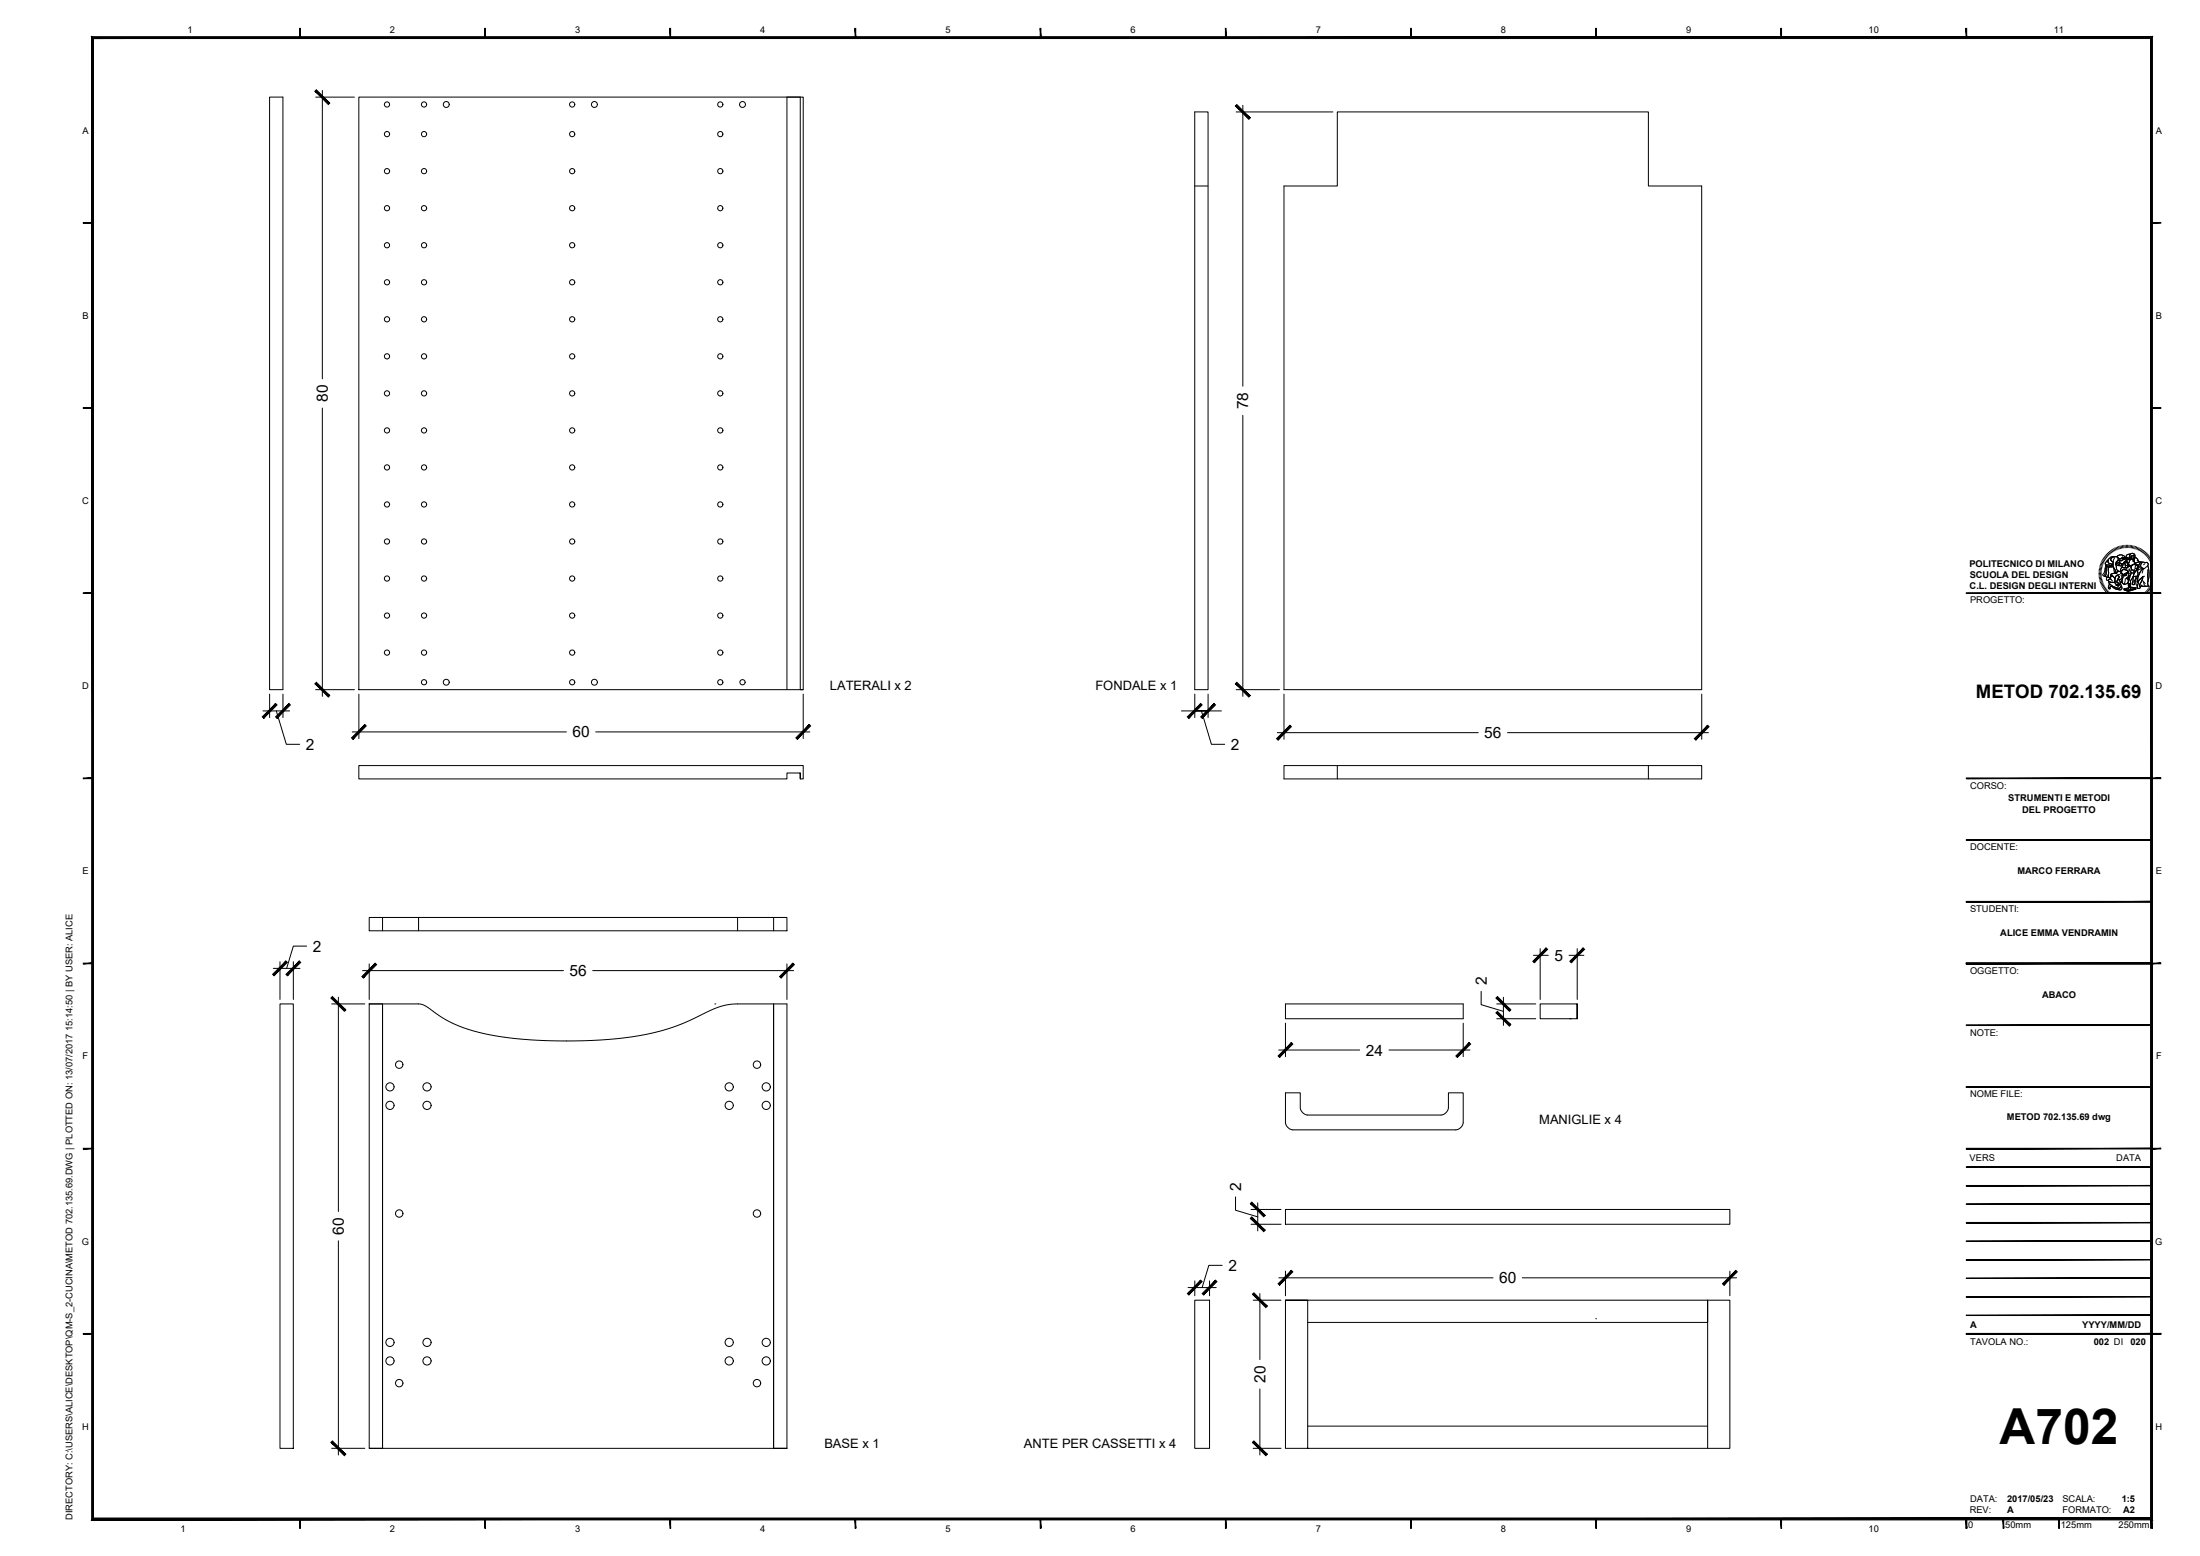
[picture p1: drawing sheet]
<svg xmlns="http://www.w3.org/2000/svg" width="594mm" height="420mm" viewBox="0 0 594 420" stroke-linecap="round" stroke-linejoin="round" font-family="sans-serif">
<!-- layer: A-FURN -->
<g fill="none" stroke="#000" stroke-width=".27">
<path d="M72.8 26.2h3.6v160h-3.6zM96.9 26.2h120v160h-120zM322.6 30.2h3.6v156h-3.6zM361.1 30.2h84v20h14.4v136h-112.8v-136h14.4zM322.6 50.2h3.6M212.5 186.2v-160h3.6v160h.8M216.1 208.7v1.6h.8v-3.6h-120v3.6h115.6v-1.6h3.6v1.6M346.7 206.7h112.8v3.6h-112.8zM361.1 206.7v3.6M445.1 206.7v3.6M99.7 247.7h112.8v3.6h-112.8zM103.3 247.7v3.6"/>
<path d="M113 247.7v3.6M199.2 247.7v3.6M208.9 247.7v3.6M75.6 271.1h3.6v120h-3.6zM99.7 271.1h13.8l1.5 .6 3.8 2.7 3.2 1.8 3 1.3 3.3 1 5.2 1.2 5.3 .7 5.3 .4 7.7 .3 12.4-.4 6.1-.7 4.9-.8 3.9-1 3.6-1.2 3.3-1.3 6.7-3.2 2.2-.8 1.9-.4 2-.2h13.7v120M99.7 271.1h3.6v120h-3.6zM103.3 271.1v120M193 271.1h.1M208.9 271.1v120h3.6h-112.8M347.1 271.1h48v4h-48zM415.9 271.1h10v4v-4v4h-10zM423.9 275.1h.4"/>
<path d="M347.1 295.1h4l.1 4.4 .8 1.1 1.1 .5h36.2l1-.5 .8-1.1v-4.4h4v8.2l-.7 1.2-1.2 .6h-44.3l-1.2-.7-.6-1.1zM347.1 326.6h120v4h-120zM322.6 351.1h4v40h-4zM347.1 351.1v40h120v-40h-120h6v40M353.1 357.1h108v-6v40M430.9 356.1h.2M353.1 385.1h108"/>
<circle cx="104.5" cy="28.2" r=".7"/>
<circle cx="104.5" cy="36.2" r=".7"/>
<circle cx="114.5" cy="28.2" r=".7"/>
<circle cx="114.5" cy="36.2" r=".7"/>
<circle cx="120.5" cy="28.2" r=".8"/>
<circle cx="154.5" cy="36.2" r=".7"/>
<circle cx="154.5" cy="28.2" r=".7"/>
<circle cx="160.5" cy="28.2" r=".8"/>
<circle cx="194.5" cy="36.2" r=".7"/>
<circle cx="194.5" cy="28.2" r=".7"/>
<circle cx="200.5" cy="28.2" r=".8"/>
<circle cx="104.5" cy="56.2" r=".7"/>
<circle cx="104.5" cy="46.2" r=".7"/>
<circle cx="114.5" cy="56.2" r=".7"/>
<circle cx="114.5" cy="46.2" r=".7"/>
<circle cx="154.5" cy="56.2" r=".7"/>
<circle cx="154.5" cy="46.2" r=".7"/>
<circle cx="194.5" cy="46.2" r=".7"/>
<circle cx="194.5" cy="56.2" r=".7"/>
<circle cx="104.5" cy="66.2" r=".7"/>
<circle cx="104.5" cy="76.2" r=".7"/>
<circle cx="114.5" cy="76.2" r=".7"/>
<circle cx="114.5" cy="66.2" r=".7"/>
<circle cx="154.5" cy="76.2" r=".7"/>
<circle cx="154.5" cy="66.2" r=".7"/>
<circle cx="194.5" cy="66.2" r=".7"/>
<circle cx="194.5" cy="76.2" r=".7"/>
<circle cx="104.5" cy="96.2" r=".7"/>
<circle cx="104.5" cy="86.2" r=".7"/>
<circle cx="114.5" cy="86.2" r=".7"/>
<circle cx="114.5" cy="96.2" r=".7"/>
<circle cx="154.5" cy="96.2" r=".7"/>
<circle cx="154.5" cy="86.2" r=".7"/>
<circle cx="194.5" cy="96.2" r=".7"/>
<circle cx="194.5" cy="86.2" r=".7"/>
<circle cx="104.5" cy="116.2" r=".7"/>
<circle cx="104.5" cy="106.2" r=".7"/>
<circle cx="114.5" cy="116.2" r=".7"/>
<circle cx="114.5" cy="106.2" r=".7"/>
<circle cx="154.5" cy="116.2" r=".7"/>
<circle cx="154.5" cy="106.2" r=".7"/>
<circle cx="194.5" cy="106.2" r=".7"/>
<circle cx="194.5" cy="116.2" r=".7"/>
<circle cx="104.5" cy="136.2" r=".7"/>
<circle cx="104.5" cy="126.2" r=".7"/>
<circle cx="114.5" cy="136.2" r=".7"/>
<circle cx="114.5" cy="126.2" r=".7"/>
<circle cx="154.5" cy="126.2" r=".7"/>
<circle cx="154.5" cy="136.2" r=".7"/>
<circle cx="194.5" cy="136.2" r=".7"/>
<circle cx="194.5" cy="126.2" r=".7"/>
<circle cx="104.5" cy="146.2" r=".7"/>
<circle cx="104.5" cy="156.2" r=".7"/>
<circle cx="114.5" cy="146.2" r=".7"/>
<circle cx="114.5" cy="156.2" r=".7"/>
<circle cx="154.5" cy="146.2" r=".7"/>
<circle cx="154.5" cy="156.2" r=".7"/>
<circle cx="194.5" cy="146.2" r=".7"/>
<circle cx="194.5" cy="156.2" r=".7"/>
<circle cx="104.5" cy="176.2" r=".7"/>
<circle cx="104.5" cy="166.2" r=".7"/>
<circle cx="114.5" cy="176.2" r=".7"/>
<circle cx="114.5" cy="166.2" r=".7"/>
<circle cx="154.5" cy="176.2" r=".7"/>
<circle cx="154.5" cy="166.2" r=".7"/>
<circle cx="194.5" cy="176.2" r=".7"/>
<circle cx="194.5" cy="166.2" r=".7"/>
<circle cx="114.5" cy="184.2" r=".7"/>
<circle cx="120.5" cy="184.2" r=".8"/>
<circle cx="154.5" cy="184.2" r=".7"/>
<circle cx="160.5" cy="184.2" r=".8"/>
<circle cx="194.5" cy="184.2" r=".7"/>
<circle cx="200.5" cy="184.2" r=".7"/>
<circle cx="105.3" cy="298.5" r="1.11"/>
<circle cx="105.3" cy="293.5" r="1.11"/>
<circle cx="107.8" cy="287.5" r="1"/>
<circle cx="115.3" cy="298.5" r="1.11"/>
<circle cx="115.3" cy="293.5" r="1.11"/>
<circle cx="196.9" cy="298.5" r="1.11"/>
<circle cx="196.9" cy="293.5" r="1.11"/>
<circle cx="204.4" cy="287.5" r="1"/>
<circle cx="206.9" cy="293.5" r="1.11"/>
<circle cx="206.9" cy="298.5" r="1.11"/>
<circle cx="107.8" cy="327.7" r="1"/>
<circle cx="204.4" cy="327.7" r="1"/>
<circle cx="105.3" cy="367.5" r="1.11"/>
<circle cx="105.3" cy="362.5" r="1.11"/>
<circle cx="107.8" cy="373.5" r="1"/>
<circle cx="115.3" cy="367.5" r="1.11"/>
<circle cx="115.3" cy="362.5" r="1.11"/>
<circle cx="196.9" cy="362.5" r="1.11"/>
<circle cx="196.9" cy="367.5" r="1.11"/>
<circle cx="204.4" cy="373.5" r="1"/>
<circle cx="206.9" cy="362.5" r="1.11"/>
<circle cx="206.9" cy="367.5" r="1.11"/>
</g>
<!-- layer: G-ANNO-LOGO -->
<g fill="none" stroke="#000" stroke-width=".27">
<path d="M566.8 154.8h.6M566.8 154.5h.6M566.8 154.1l.7 .1M566.8 153.8l.7 .1M566.9 153.4l.7 .1M567 153.1l.6 .1M567.1 152.7l.6 .2M567.2 152.4l.6 .2M567.3 152l.6 .3M567.4 151.7l.6 .3M567.4 155.2h-.6M567.5 155.5h-.7"/>
<path d="M567.5 155.8l-.7 .1M567.5 156.1l-.6 .2M567.6 151.4l.6 .3M567.6 156.5l-.6 .1M567.7 156.8l-.7 .2M567.7 151.1l.6 .3M567.8 157.1l-.7 .2M567.9 157.4l-.6 .2M567.9 150.8l.6 .3M568 157.7l-.6 .3M568.1 150.5l.6 .4M568.2 158l-.6 .3"/>
<path d="M568.3 158.3l-.6 .3M568.3 150.2l.6 .4M568.5 158.6l-.6 .3M568.6 149.9l.5 .5M568.6 152.5h.7a.84 .84 0 0 0 1.3-.1l.1 .6-1 .1a.81 .81 0 0 1-1.1-.5zM568.7 152.5v.4M568.7 158.8l-.6 .4M568.8 149.6l.5 .5M568.8 153l-.2 .5-.2 1.3-.3 .7 .4 .2M568.9 159.1l-.6 .4M568.9 151.5l.4-.3-.1 .3a.83 .83 0 0 0 1 .8l.3 .1-.5 .4-1-.2a.51 .51 0 0 1-.5-.4 .51 .51 0 0 1 .3-.6zM569.1 149.4l.4 .5"/>
<path d="M569.1 159.3l-.6 .5M569.1 153l.4 .1-.2 .4 .1 1.3-.1 1-.1 .1a.43 .43 0 0 1-.6-.2 .43 .43 0 0 1 .1-.6l.1-1.4zM569.1 153l-.3 .6-.2 1.8a.39 .39 0 0 0 .1 .5 .39 .39 0 0 0 .5 0M569.3 151.2l-.6 .6a.44 .44 0 0 0-.2 .5 .44 .44 0 0 0 .5 .3l.5-.1 .5 .3 .6-.4M569.3 159.6l-.5 .4M569.3 149.1l.5 .6M569.3 156.6a1.22 1.22 0 0 0 1.8 .5M569.3 151l.7-.6 1.3-.1a.99 .99 0 0 0-1.2 1l.5 .4v.7l-.5-.1a.77 .77 0 0 1-.9-.8zM569.5 157v.5l.8 .7 1.9 .8M569.5 157l.5 .2 1.1-.1 .1 .5 .3 .3v.2l.2-.2 .3 .4-.2-.6 .3 .5-.1-.5 .4 .1-.8-.7 .3-.7 .4 .2 .3 1a.79 .79 0 0 1 0 .9 .79 .79 0 0 1-.9 .3l-1.6-.8-.6-.6zM569.5 159.8l-.5 .5M569.5 153.1l1.2-.1 .6 1.2-.1 .5-.4 .1a.6 .6 0 0 0-.8 .7l.2 .1-.4 .5a.55 .55 0 0 1-.5-.9v-1.7z"/>
<path d="M569.5 153.1l-.2 .6v2.1M569.6 148.9l.4 .5M569.6 157.6l.9 .7 1.1 .5a.86 .86 0 0 0 1.2-.6 .65 .65 0 0 1 0 1 .65 .65 0 0 1-.9 0l-1.3-.6a.45 .45 0 0 0-.5-.3 .45 .45 0 0 0-.3 .5v.2h-.3a.91 .91 0 0 1 0-1.2zM569.6 157.6l-.1 .2a.84 .84 0 0 0 0 1.2l.4-.2-.2-.1a.49 .49 0 0 1 .4-.4 .49 .49 0 0 1 .5 .3l.9 .5a1.05 1.05 0 0 0 1.5-.1l-.2-.8M569.8 156.1a.51 .51 0 0 0-.8-.1 .51 .51 0 0 0 .1 .7 .72 .72 0 0 1 .7-.4 .72 .72 0 0 1 .6 .6h.1M569.9 148.7l.4 .5M570 155.7l.4-.2 .2 .1a.71 .71 0 0 1 .5 1v.5a1.19 1.19 0 0 1-1.8-.5l.7-.2-.2-.3zM570 155.1l1.2-.4 .4 .1 .1-.4 .5-.1 .6 .2 .2 .3a1 1 0 0 1 .1 1.3 1 1 0 0 1-1.1 .4v-.3a.47 .47 0 0 0 .1-.8 .47 .47 0 0 0-.8 .3l-.2 .4-.7-.6a.29 .29 0 0 1-.4 0 .29 .29 0 0 1 0-.4zM570.2 148.5l.3 .6M570.3 150.6a.93 .93 0 0 1 1-.3 .93 .93 0 0 1 .7 .9l-.3 .4a.91 .91 0 0 0-.2 1.3 1.1 1.1 0 0 0 .7 1.4l-.5 .1-.2 .4a.55 .55 0 0 1-.3-.8l-.5-1-.1-1.3a.61 .61 0 0 1-.5-.4 .61 .61 0 0 1 .2-.7zM570.4 155.4l.7 .7M570.4 155.5l-.5 .4 .1 .5"/>
<path d="M570.5 148.3l.3 .6M570.7 153h-1.4a.68 .68 0 0 0-.8 .2 .68 .68 0 0 0-.1 .8l-.1 .5-.5 .7 .3 .3M570.8 148.1l.3 .6M570.8 153.4l.2 1.4M571 150.6l-.4 .8v1.1l.6 1.5a.55 .55 0 0 0 .3 .8l.2-.4 .5-.2a1.03 1.03 0 0 1-.7-1.4 1.45 1.45 0 0 1 .5-1.7 .92 .92 0 0 0-1.2-.8l-.9 .2-.6 .5-.1 .5a.83 .83 0 0 0 1 .8l.3 .1M571.1 148l.3 .6M571.2 154.7l-.4 .1a.61 .61 0 0 0-.8 .7l.2 .1M571.3 150.3a1.01 1.01 0 0 0-1.3 1l.6 .3M571.4 147.8l.3 .6M571.5 155.4a.46 .46 0 0 1 .7 .2 .46 .46 0 0 1-.2 .6l-.4 .9 .8 .8-.4-.2 .1 .5-.3-.5 .1 .6-.2-.4-.2 .2v-.2l-.4-.6v-1.1zM571.5 155.4a.47 .47 0 0 1 .7 .2 .47 .47 0 0 1-.2 .6l-.4 1 .8 .7-.4-.2 .1 .5-.3-.5 .1 .6-.2-.4-.2 .2v-.2l-.4-.6v-1.1zM571.5 151.7l.4-.3 .6-.1-.1 .5-1.1 .5z"/>
<path d="M571.5 152.2l.8-.3 .3 .2a.33 .33 0 0 0-.4 .2 .33 .33 0 0 0 .2 .4 .61 .61 0 0 1-.9-.5zM571.6 152.2a.57 .57 0 0 0 .8 .5M571.7 150.4l.7-.6 1.1 .2a.3 .3 0 0 1 .3 .5 .3 .3 0 0 1-.5 .1l-.2-.2-.5 .5-.6-.2M571.8 147.7l.2 .6M571.8 150.1l1.1-.3 .7 .4a.23 .23 0 0 1 .2 .3 .23 .23 0 0 1-.3 .1l-.4-.2v.2l-.7 .3-.7-.5zM572 150.7l.6 .2 .6-.5 .3 .2-.2 .6-.4 .2-.5-.2-.5 .2zM572.1 147.6l.2 .6M572.2 154.3l.6 .2 .4 .7a.77 .77 0 0 1-.3 1M572.3 152.2h.8l-.2 .1a.38 .38 0 0 1-.4 .6 .38 .38 0 0 1-.2-.7zM572.3 156.6l.3 1a.79 .79 0 0 1 .1 .9 .79 .79 0 0 1-.9 .3M572.3 151.9l.3 .2M572.4 151.6v.2l-1.1 .5"/>
<path d="M572.4 155.1l-.8 .2M572.4 147.5l.2 .6M572.5 151.3l-.4 .5M572.6 154.8l.7 .5M572.7 152.1a.34 .34 0 0 0-.4 .4 .34 .34 0 0 0 .4 .3 .34 .34 0 0 0 .2-.5l.2-.1-.6 .1M572.7 155.3a.7 .7 0 0 1 .2 .9 .7 .7 0 0 1-1 .2M572.8 154.5v-.3l.6-.4 1 .2 .1 .3a.27 .27 0 0 1 .1 .4 .27 .27 0 0 1-.4 0l-1 .4 .6 .4 .4-.3 .1-.4a.44 .44 0 0 0 .3-.4 .44 .44 0 0 0-.4-.4l-.9-.2-.5 .7-.2-.1v-.5l.5-.8 .2 .2h1.1l.5-.4v-.3l.6 .2 .1 1a.69 .69 0 0 0-.1 1l-.3 .6-.4 .2-.2 .5-.3-.1 .1 .3a.23 .23 0 0 1 .3 .1 .23 .23 0 0 1 0 .3l.2-.2-.3 1a.95 .95 0 0 1-1.5 0l-.3-.4 .3-.6 .2-1.1M572.8 147.4l.1 .6M572.8 154.2l.6-.4h.6l.5 .5a.29 .29 0 0 1 .1 .4 .29 .29 0 0 1-.5 0l-.2 .2a.47 .47 0 0 1-.6 .3 .47 .47 0 0 1-.4-.4zM572.8 157.1l.8 .7M573 151.2v.1M573.1 150.8l.2 .1"/>
<path d="M573.1 153.1a1.27 1.27 0 0 0-.5 1.3M573.1 156.5v.9M573.1 147.3l.1 .7M573.1 150.9h.1M573.2 155.1l1.2-.4-.2 .5-.4 .3zM573.2 155.9l-.3 1-.4 .4M573.5 151l.7-.2a.29 .29 0 0 1 .2 .5 .29 .29 0 0 1-.4-.1zM573.5 147.3l.1 .6M573.5 150.7l-.2 .5-.4 .2-.5-.2-.5 .2M573.5 151.9l.8-.3 .6 1.1a.22 .22 0 0 1-.1 .3 .22 .22 0 0 1-.3-.1 .22 .22 0 0 1 .2-.3l-.2-.7a.43 .43 0 0 0-.7-.1 .43 .43 0 0 0 .1 .7v.1a.49 .49 0 0 1-.1 .7 .49 .49 0 0 1-.7-.3zM573.6 159l2-.4 1.1 .2-2 .6zM573.6 159l1.1 .4v.3l-1.1-.4z"/>
<path d="M573.8 151.8l.7 .1 .2 .5a.64 .64 0 0 1-.1 .7 .64 .64 0 0 1-.7 .2zM573.8 147.2l.1 .7M573.9 150.8v-.2a.52 .52 0 0 1 .6-.1 .52 .52 0 0 1 .3 .5l-.3 .2M573.9 155.3h.1M573.9 156.2l-.3 1.6 1-.2M574 150.6a.5 .5 0 0 1 .5 0 .5 .5 0 0 1 .2 .5l-.8-.3zM574 154.9l.1 .1M574 155.2l.1 .1M574.1 155h-.1M574.1 152h.1M574.2 152l-.2 .1M574.2 147.2v.7"/>
<path d="M574.3 151l-.4-.2-.4 .2h.3a.36 .36 0 0 0 .3 .3 .36 .36 0 0 0 .4-.3l-.2-.2v.2M574.3 156l.3 .1 .2-.5 .4-.2-.3 1.1-.2 .2a.23 .23 0 0 0 0-.3 .23 .23 0 0 0-.3-.1zM574.3 153.3v.7M574.4 154.8l-.2 .5a.5 .5 0 0 1-.8-.1M574.4 151.8l.2 .3-.1 .1M574.5 152a.43 .43 0 0 0-.7-.2 .43 .43 0 0 0 .1 .7 .51 .51 0 0 1-.1 .8 .51 .51 0 0 1-.7-.3l.6-1.3 .8 .1 .4 .8a.24 .24 0 0 1-.1 .4 .24 .24 0 0 1-.3-.3M574.5 147.2v.7M574.6 152.3l-.2 .1M574.6 152.1a.41 .41 0 0 1 0 .6 .41 .41 0 0 1-.6 0l-.1-.1M574.6 153l-.3 .3h-.4M574.7 159.4l2-.6v.3l-2 .6zM574.7 159.4v.3"/>
<path d="M574.7 151h.2l.1 .5-.2 .7M574.8 155.6h.1M574.8 156.2l-.1 .5 .2-.2M574.8 150.6l.1 .4M574.9 152.6l-.1-.5a.89 .89 0 0 0 0-1.1l-.4-.5a.45 .45 0 0 1-.2-.6 .45 .45 0 0 1 .6-.2h.5l-.3 .7 .1 .8 .2-.1v-.4l.3 .3 .5-.1-.1 .6 .2-.1 .4 .7-1.1 .7M574.9 147.2v.7M575 155.9l-.2 .3v-.3M575 153.6l-.2 1.4M575 152.8l.4 .2M575.1 157.6h.1l.2 1-.3-.5-.4 .7zM575.1 154.8l-.4 .3v.5M575.2 155.4l-.4 .2-.2 .5h-.4l.3 .3 .3-.1"/>
<path d="M575.2 153.7l-.4 .8M575.3 147.2l-.1 .7M575.3 149.7h-.5a.61 .61 0 0 0-.6 .7M575.4 150.7l.2 .3 .5-.1M575.4 149.5h.6l.4 .1 .1 .4v.7l-.4 .9v-.7l.2-.5a.35 .35 0 0 0-.1-.4 .35 .35 0 0 0-.5 .1l-.3 .3-.1 .7-.2 .1-.1-.8zM575.4 149.5l.6-.1 .4 .2 .1 .4v.7l-.4 .9 .2-1.3a.27 .27 0 0 0-.1-.3 .27 .27 0 0 0-.3 .1h-.4l-.2 1-.2 .1-.1-.8zM575.5 152.8l.2-.2a.95 .95 0 0 1 1.2-.1 .62 .62 0 0 1 .7 .4 .62 .62 0 0 1-.4 .8 .88 .88 0 0 1-.8 .5 .88 .88 0 0 1-.8-.5zM575.5 150.4l.3 .1M575.5 150.1h.4a.29 .29 0 0 1 .4-.1 .29 .29 0 0 1 0 .4l-.2 .5-.5 .1-.3-.3zM575.5 154.8l.9-.2-.7 1.6a1.5 1.5 0 0 0-.5 1.5l-.1-.1-.3 .6-.2-.9zM575.5 154.8l-.9 2.5 .2 .9 .4-.6 .2 1.4-.3-.9-.4 1 .1-.9M575.6 150.9h.1"/>
<path d="M575.6 153.8a.62 .62 0 0 0-.1 1l1-.2 .4-.6M575.6 147.3l-.1 .7M575.6 150.5h.1M575.7 150.8h.1M576 147.4l-.2 .6M576 150.6l.2 .1M576 150.6v.1M576.1 155.7l.7-.1-.1 .7-.4 .7 .2 .7-.4 .2-.4-.2zM576.2 151.4l.4 .7M576.3 153.9h.1M576.3 147.4l-.2 .7M576.4 152.3l1-.5 .8-.1-.7 1z"/>
<path d="M576.4 154.6l-.7 1.6a1.5 1.5 0 0 0-.5 1.5M576.5 153.8l-.3 .1M576.5 150.4a1.28 1.28 0 0 1 .9 1.1l.3 .2-.6 .2a.51 .51 0 0 1-.6 .1 .51 .51 0 0 1-.3-.6zM576.5 150.4l.7 .6 .2 .4M576.5 154.1l-.1 .1M576.7 147.5l-.2 .7M576.7 158.8v.3l-2 .6-1.1-.4v-.3l1.1 .4 2-.6a5.9 5.9 0 0 0-3.1 .2M576.8 155.7l-.5 1.3 .2 .7-.2 .2-.6-.2 .3-1.9M577 147.7l-.2 .6M577 153.8h.3l-.1 .7a.68 .68 0 0 1-.2 1.1l-1 .1 .4-1.1zM577.1 153.5l-.1 .4M577.1 152.5l.3 .1 .2 .3"/>
<path d="M577.1 151.3l.5 .4M577.2 155.6l-1.2 .1M577.2 157l-.1 .2 .3 .2M577.3 147.8l-.2 .6M577.3 153.8v1.2l-.2 1a1.81 1.81 0 0 0-.1 2.1l.2 .1M577.5 156.7l1.1-1-.5 1.6a1.28 1.28 0 0 0-.2 1.4l-.1 .1a.46 .46 0 0 1-.7 0 .46 .46 0 0 1 .1-.7zM577.5 152.7a1.04 1.04 0 0 1 .6-.9 1.04 1.04 0 0 1 1.1 .1 .56 .56 0 0 1 .8 .2 .56 .56 0 0 1-.2 .8l-.3 .3a1.09 1.09 0 0 1-1.9-.3M577.6 152.9l-.5 .6a.64 .64 0 0 1-.3 .7 .64 .64 0 0 1-.7-.1l-.1-.1a.7 .7 0 0 1-.3-1.2l.6-.3a.32 .32 0 0 1 .4 .1 .32 .32 0 0 1-.1 .5v.2a.22 .22 0 0 0 .1 .3 .22 .22 0 0 0 .3-.2l.2-.4-.1-.5-.7-.2-.8 .4-.1 .6M577.6 154.5v.5M577.7 147.9l-.3 .6M578 148.1l-.3 .6M578 153.7l-.8 .1"/>
<path d="M578.1 157.9l.6 .4M578.3 148.3l-.4 .5M578.3 151.7a2.54 2.54 0 0 0-2 .6M578.5 156.7l.8 .9M578.5 153.7a6.7 6.7 0 0 0-1.4 3.4l1.5-1.4 .5-.1M578.6 151.8a.92 .92 0 0 0-.6 1 .92 .92 0 0 0 1 .7M578.6 151.8l.7 .2a.5 .5 0 0 1 .6 0 .5 .5 0 0 1 .1 .7l.2 1.1a8 8 0 0 1-.2 3.7l.2 .8h-1.9a.45 .45 0 0 1-.6-.3 .45 .45 0 0 1 .3-.5l.6-1.8-1.5 1.4a5.8 5.8 0 0 1 1.5-3.4l.4-.1a.93 .93 0 0 1-1-.8 .93 .93 0 0 1 .6-1zM578.6 148.4l-.4 .6M578.6 155.7l-.5 1.6a1.28 1.28 0 0 0-.2 1.4l-.1 .1a.46 .46 0 0 1-.7 0 .46 .46 0 0 1 .1-.7l.3-1.4M578.7 153.7l-.2 1M578.9 157.2l.1 .7 .5 .4M578.9 148.6l-.4 .6"/>
<path d="M579.1 152.2l-.2 .3M579.2 148.9l-.5 .5M579.2 159.9l.5 .5M579.4 159.7l.5 .5M579.4 149.1l-.4 .5M579.7 159.5l.5 .4M579.7 149.3l-.5 .5M579.9 159.2l.5 .4M579.9 153.9l.1 3.3M580 149.6l-.5 .5M580 152.7a9.5 9.5 0 0 1 0 5l.2 .6-2.4-.1M580.1 159l.5 .4"/>
<path d="M580.2 149.8l-.5 .5M580.2 158.7l.6 .4M580.4 158.4l.6 .4M580.4 150.1l-.5 .4M580.6 158.1l.6 .4M580.6 150.4l-.5 .4M580.7 157.8l.6 .3M580.8 150.7l-.5 .4M580.9 157.5l.6 .3M581 157.3l.6 .2M581 151l-.6 .3M581.1 156.9l.6 .2"/>
<path d="M581.2 156.6l.6 .2M581.2 151.3l-.6 .3M581.2 156.3l.7 .1M581.3 156l.7 .1M581.3 155.7h.7M581.4 151.6l-.7 .3M581.4 155.3l.7 .1M581.4 155.1h.7M581.5 152l-.6 .2M581.6 152.3l-.6 .2M581.7 152.6l-.6 .2M581.8 153l-.6 .1"/>
<path d="M581.9 153.3l-.6 .2M582 153.7l-.7 .1M582 154l-.7 .1M582.1 154.4h-.7M582.1 154.7l-.7 .1M569.7 160l-.4 .5M570 160.3l-.5 .5M570.2 160.5l-.4 .5M570.5 160.6l-.4 .6M570.8 160.8l-.4 .6M571.1 161l-.4 .6M571.3 161.1l-.3 .6"/>
<path d="M571.6 161.3l-.2 .6M571.9 161.4l-.2 .6M572.2 161.5l-.2 .6M572.6 161.6l-.2 .6M572.9 161.7l-.2 .6M573.2 161.7l-.1 .7M573.5 161.8l-.1 .7M573.8 161.8v.7M574.2 161.8l-.1 .7M574.5 161.8v.7M574.8 161.8l.1 .7M575.1 161.8l.1 .7"/>
<path d="M575.5 161.8l.1 .6M575.8 161.7l.1 .7M576.1 161.6l.2 .7M576.4 161.5l.2 .7M576.7 161.5l.2 .6M577 161.3l.3 .7M577.3 161.2l.3 .6M577.6 161.1l.3 .6M577.9 160.9l.3 .6M578.2 160.7l.3 .6M578.4 160.6l.4 .5M578.7 160.4l.4 .5"/>
<path d="M579 160.2l.4 .5"/>
</g>
<!-- layer: G-ANNO-TTLB -->
<g fill="#fff" stroke="#fff" stroke-width=".27">
<path d="M556 160.2l30.7 4.3-5.7-4.3zM556 160.2l30.7 4.3h-30.7z"/>
<path d="M581 145.6h5.7l-5.7 14.6zM586.7 145.6l-5.7 14.6 5.7 4.3z"/>
</g>
<path d="M556 160.2h25v-14.6h5.7v18.9h-30.7z" fill="none" stroke="#fff" stroke-width=".27"/>
<g fill="#000" stroke="#000" stroke-width=".27">
<path d="M80.9 7.7l.2 2.5v-2.5zM80.9 7.7l.2 2.5h-.2z"/>
<path d="M130.9 7.7l.2 2.5v-2.5zM130.9 7.7l.2 2.5h-.2z"/>
<path d="M180.9 7.7l.2 2.5v-2.5zM180.9 7.7l.2 2.5h-.2z"/>
<path d="M230.9 7.7l.2 2.5v-2.5zM230.9 7.7l.2 2.5h-.2z"/>
<path d="M280.9 7.7l.2 2.5v-2.5zM280.9 7.7l.2 2.5h-.2z"/>
<path d="M330.9 7.7l.2 2.5v-2.5zM330.9 7.7l.2 2.5h-.2z"/>
<path d="M380.9 7.7l.2 2.5v-2.5zM380.9 7.7l.2 2.5h-.2z"/>
<path d="M430.9 7.7l.2 2.5v-2.5zM430.9 7.7l.2 2.5h-.2z"/>
<path d="M480.9 7.7l.2 2.5v-2.5zM480.9 7.7l.2 2.5h-.2z"/>
<path d="M530.9 7.7l.2 2.5v-2.5zM530.9 7.7l.2 2.5h-.2z"/>
<path d="M25.2 10.4h555.5l.5-.5zM24.8 9.9h556.4l-556 .5zM24.8 9.9l.4 400v-399.5zM24.8 9.9l.4 400-.4 .5zM25.2 409.9l-.4 .5 555.9-.5zM24.8 410.4l555.9-.5 .5 .5zM580.7 10.4v399.5l.5 .5zM580.7 10.4l.5-.5v400.5z"/>
<path d="M22.5 60.3h2.5v-.2zM22.5 60.1h2.5l-2.5 .2z"/>
<path d="M581 60.3h2.5v-.2zM581 60.1h2.5l-2.5 .2z"/>
<path d="M22.5 110.3h2.5v-.2zM22.5 110.1h2.5l-2.5 .2z"/>
<path d="M581 110.3h2.5v-.2zM581 110.1h2.5l-2.5 .2z"/>
<path d="M22.5 160.3h2.5v-.2zM22.5 160.1h2.5l-2.5 .2z"/>
<path d="M531 160.3h50v-.2zM531 160.1h50l-50 .2z"/>
<path d="M581 160.3h2.5v-.2zM581 160.1h2.5l-2.5 .2z"/>
<path d="M22.5 210.3h2.5v-.2zM22.5 210.1h2.5l-2.5 .2z"/>
<path d="M531 210.3h50v-.2zM531 210.1h50l-50 .2z"/>
<path d="M581 210.3h2.5v-.2zM581 210.1h2.5l-2.5 .2z"/>
<path d="M531 226.9h50v-.2zM531 226.7h50l-50 .2z"/>
<path d="M531 243.4v.2l50-.2zM531 243.6l50-.2v.2z"/>
<path d="M531 243.6h50v-.2zM531 243.4h50l-50 .2z"/>
<path d="M22.5 260.2h2.5v-.1zM22.5 260.1h2.5l-2.5 .1z"/>
<path d="M531 260.1v.1l50-.1zM531 260.2l50-.1v.1z"/>
<path d="M531 260.1v.1l50-.1zM531 260.2l50-.1v.1z"/>
<path d="M531 276.7v.2l50-.2zM531 276.9l50-.2v.2z"/>
<path d="M531 260.1v.1l50-.1zM531 260.2l50-.1v.1z"/>
<path d="M531 260.1v.1l50-.1zM531 260.2l50-.1v.1z"/>
<path d="M581 260.2h2.5v-.1zM581 260.1h2.5l-2.5 .1z"/>
<path d="M531 293.4v.2l50-.2zM531 293.6l50-.2v.2z"/>
<path d="M531 293.4v.2l50-.2zM531 293.6l50-.2v.2z"/>
<path d="M22.5 310.3h2.5v-.2zM22.5 310.1h2.5l-2.5 .2z"/>
<path d="M531 315.1h50zM531 315.2l50-.1z"/>
<path d="M531 310.1v.2l50-.2zM531 310.3l50-.2v.2z"/>
<path d="M581 310.3h2.5v-.2zM581 310.1h2.5l-2.5 .2z"/>
<path d="M531 335.1h50zM531 335.2l50-.1z"/>
<path d="M531 330.1h50zM531 330.2l50-.1z"/>
<path d="M531 325.1h50zM531 325.2l50-.1z"/>
<path d="M531 320.1h50zM531 320.2l50-.1z"/>
<path d="M531 355.1h50zM531 355.2l50-.1z"/>
<path d="M531 350.1h50zM531 350.2l50-.1z"/>
<path d="M531 345.1h50zM531 345.2l50-.1z"/>
<path d="M531 340.1h50zM531 340.2l50-.1z"/>
<path d="M22.5 360.2h2.5v-.1zM22.5 360.1h2.5l-2.5 .1z"/>
<path d="M531 360.1v.1l50-.1zM531 360.2l50-.1v.1z"/>
<path d="M531 360.1v.1l50-.1zM531 360.2l50-.1v.1z"/>
<path d="M581 360.2h2.5v-.1zM581 360.1h2.5l-2.5 .1z"/>
<path d="M581 360.2h2.5v-.1zM581 360.1h2.5l-2.5 .1z"/>
<path d="M581 360.2h2.5v-.1zM581 360.1h2.5l-2.5 .1z"/>
<path d="M80.9 410.2l.2 2.5v-2.5zM80.9 410.2l.2 2.5h-.2z"/>
<path d="M130.9 410.2l.2 2.5v-2.5zM130.9 410.2l.2 2.5h-.2z"/>
<path d="M180.9 410.2l.2 2.5v-2.5zM180.9 410.2l.2 2.5h-.2z"/>
<path d="M230.9 410.2l.2 2.5v-2.5zM230.9 410.2l.2 2.5h-.2z"/>
<path d="M280.9 410.2l.2 2.5v-2.5zM280.9 410.2l.2 2.5h-.2z"/>
<path d="M330.9 410.2l.2 2.5v-2.5zM330.9 410.2l.2 2.5h-.2z"/>
<path d="M380.9 410.2l.2 2.5v-2.5zM380.9 410.2l.2 2.5h-.2z"/>
<path d="M430.9 410.2l.2 2.5v-2.5zM430.9 410.2l.2 2.5h-.2z"/>
<path d="M480.9 410.2l.2 2.5v-2.5zM480.9 410.2l.2 2.5h-.2z"/>
<path d="M530.9 410.2v2.5h.2zM530.9 410.2h.2v2.5z"/>
<path d="M530.9 410.2l.2 2.5v-2.5zM530.9 410.2l.2 2.5h-.2z"/>
<path d="M540.9 410.2l.2 2.5v-2.5zM540.9 410.2l.2 2.5h-.2z"/>
<path d="M555.9 410.2l.2 2.5v-2.5zM555.9 410.2l.2 2.5h-.2z"/>
<path d="M580.7 410.2l.5 2.5v-2.5zM580.7 410.2l.5 2.5h-.5z"/>
</g>
<!-- layer: G-ANNO-DIM -->
<g fill="none" stroke="#000" stroke-width=".27">
<path d="M85.2 26.2h10.5M87 24.4v77.9M333.8 30.2h26.1M335.6 28.4v75.9M87 110.2v77.8M335.6 112.2v75.8M71 192h7.2M72.8 187.4v6.4M74.6 192l2.7 9h3.6M76.4 187.4v6.4M85.2 186.2h10.5M95.1 197.6h57.9"/>
<path d="M96.9 187.4v12M160.9 197.6h57.8M216.9 187.4v12M319 192h3.6M322.6 192h3.6h-3.6M322.6 187.4v6.4M324.4 192l2.7 9h3.6M326.2 192h3.6M326.2 187.4v6.4M333.8 186.2h11.7M344.9 197.8h54.3M346.7 187.4v12.2"/>
<path d="M407.1 197.8h54.2M459.5 187.4v12.2M75.6 259.7v10.2M79.2 259.7v10.2M82.8 255.5h-3.6l-1.8 6M414.1 258h4M415.9 256.2v13.7M423.7 258h4M425.9 256.2v13.7M73.8 261.5h7.2M89.6 271.1h8.9M91.4 269.3v57.8"/>
<path d="M97.9 262.1h54.3M99.7 260.3v9.6M160 262.1h54.3M212.5 260.3v9.6M347.1 276.3v9M395.1 276.3v9M400 267.7v3.6l6 1.8M404.2 271.1h10.5M404.2 275.1h10.5M406 269.3v7.6M345.3 283.5h21.9M375.1 283.5h21.8"/>
<path d="M91.4 335v57.9M333.6 323.2v3.6l6 1.8M337.8 326.6h8.1M337.8 330.6h8.1M339.6 324.8v7.6M320.8 347.7h7.6M322.6 345.9v4M326.6 345.9v4M330 341.7h-3.6l-1.8 6M338.4 351.1h7.5M340.2 349.3v17.8M345.3 345h57.9"/>
<path d="M347.1 343.2v6.7M411.1 345h57.8M467.1 343.2v6.7M340.2 375.1v17.8M89.6 391.1h8.9M338.4 391.1h7.5"/>
</g>
<!-- layer: 0 -->
<g fill="#000" stroke="#000" stroke-width=".27">
<path d="M85.1 24.6l3.6 3.6 .3-.4zM85.1 24.6l.3-.4 3.6 3.6z"/>
<path d="M333.6 28.6l3.6 3.6 .4-.4zM333.6 28.6l.4-.4 3.6 3.6z"/>
<path d="M74.4 193.6l.4 .4 3.2-4zM78 190l.4 .4-3.6 3.6z"/>
<path d="M74.4 190l-3.2 4 3.6-3.6zM74.4 190l-3.2 4-.4-.4z"/>
<path d="M85.4 184.2l-.3 .4 3.9 3.2zM85.1 184.6l3.9 3.2-.3 .4z"/>
<path d="M98.5 195.6l-3.2 4 3.6-3.6zM98.5 195.6l-3.2 4-.4-.4z"/>
<path d="M218.5 195.6l-3.6 3.6 .4 .4zM218.5 195.6l.4 .4-3.6 3.6z"/>
<path d="M320.6 193.6l.4 .4 3.2-4zM324.2 190l.4 .4-3.6 3.6z"/>
<path d="M327.8 190l-3.2 4 3.6-3.6zM327.8 190l-3.2 4-.4-.4z"/>
<path d="M334 184.2l-.4 .4 4 3.2zM333.6 184.6l4 3.2-.4 .4z"/>
<path d="M348.3 195.8l-3.2 4 3.6-3.6zM344.7 199.4l3.6-3.6-3.2 4z"/>
<path d="M457.5 199.4l.4 .4 3.2-4zM461.1 195.8l.4 .4-3.6 3.6z"/>
<path d="M77.2 259.5l-3.2 4 3.6-3.6zM77.2 259.5l-3.2 4-.4-.4z"/>
<path d="M417.5 256l-3.2 4 3.6-3.6zM417.5 256l-3.2 4-.4-.4z"/>
<path d="M423.9 259.6l.4 .4 3.2-4zM427.5 256l.4 .4-3.6 3.6z"/>
<path d="M77.2 263.1l.4 .4 3.2-4zM80.8 259.5l.4 .4-3.6 3.6z"/>
<path d="M89.4 269.5l3.6 3.6 .4-.4zM89.4 269.5l.4-.4 3.6 3.6z"/>
<path d="M101.3 260.1l-3.2 4 3.6-3.6zM101.3 260.1l-3.2 4-.4-.4z"/>
<path d="M214.1 260.1l-3.6 3.6 .4 .4zM214.1 260.1l.4 .4-3.6 3.6z"/>
<path d="M404 273.5l4 3.2-3.6-3.6zM404 273.5l4 3.2-.4 .4z"/>
<path d="M404 269.5l3.6 3.6 .4-.4zM404 269.5l.4-.4 3.6 3.6z"/>
<path d="M348.7 281.5l-3.2 4 3.6-3.6zM348.7 281.5l-3.2 4-.4-.4z"/>
<path d="M393.1 285.1l.4 .4 3.2-4zM396.7 281.5l.4 .4-3.6 3.6z"/>
<path d="M338 328.6l-.4 .4 4 3.2zM337.6 329l4 3.2-.4 .4z"/>
<path d="M337.6 325l3.6 3.6 .4-.4zM337.6 325l.4-.4 3.6 3.6z"/>
<path d="M324.2 345.7l-3.2 4 3.6-3.6zM320.6 349.3l3.6-3.6-3.2 4z"/>
<path d="M324.6 349.3l.4 .4 3.2-4zM328.2 345.7l.4 .4-3.6 3.6z"/>
<path d="M338.2 349.5l3.6 3.6 .4-.4zM338.2 349.5l.4-.4 3.6 3.6z"/>
<path d="M348.7 343.1l-3.2 3.9 3.6-3.6zM348.7 343.1l-3.2 3.9-.4-.3z"/>
<path d="M465.1 346.7l.4 .3 3.2-3.9zM468.7 343.1l.4 .3-3.6 3.6z"/>
<path d="M89.4 389.5l4 3.2-3.6-3.6zM89.4 389.5l4 3.2-.4 .4z"/>
<path d="M338.6 389.1l-.4 .4 4 3.2zM338.2 389.5l4 3.2-.4 .4z"/>
</g>
<!-- layer: G-ANNO-DIM -->
<g fill="#fff" stroke="#fff" stroke-width=".27">
<path d="M85.2 103.8v4.9h3.7zM85.2 103.8h3.7v4.9z"/>
<path d="M154.4 195.8v3.7l5-3.7zM154.4 199.5l5-3.7v3.7z"/>
<path d="M333.8 105.8v4.9h3.6zM333.8 105.8h3.6v4.9z"/>
<path d="M400.7 196v3.7l4.9-3.7zM400.7 199.7l4.9-3.7v3.7z"/>
<path d="M153.7 260.3v3.6l4.9-3.6zM153.7 263.9l4.9-3.6v3.6z"/>
<path d="M89.5 328.6v4.9h3.7zM89.5 328.6h3.7v4.9z"/>
<path d="M368.7 281.7v3.6l4.9-3.6zM368.7 285.3l4.9-3.6v3.6z"/>
<path d="M398.2 263.6v2.6h3.6zM398.2 263.6h3.6v2.6z"/>
<path d="M419.6 256.1v3.7l2.6-3.7zM422.2 256.1v3.7h-2.6z"/>
<path d="M331.8 319.1v2.6h3.6zM331.8 319.1h3.6v2.6z"/>
<path d="M338.4 368.6v5h3.6zM338.4 368.6h3.6v5z"/>
<path d="M404.7 343.2v3.7l4.9-3.7zM404.7 346.9l4.9-3.7v3.7z"/>
<path d="M331.5 339.9v3.6l2.6-3.6zM334.1 339.9v3.6h-2.6z"/>
<path d="M82.4 199.2v3.6l2.6-3.6zM85 199.2v3.6h-2.6z"/>
<path d="M332.2 199.2v3.6l2.6-3.6zM334.8 199.2v3.6h-2.6z"/>
<path d="M84.3 253.7v3.6l2.6-3.6zM86.9 253.7v3.6h-2.6z"/>
</g>
<text font-size="13.4" x="540" y="390">A702</text>
<text font-size="5" x="533.6" y="188.4">METOD 702.135.69</text>
<g font-size="4.2">
<text x="88.5" y="108.5" transform="rotate(-90 88.5 108.5)">80</text>
<text x="337.1" y="110.6" transform="rotate(-90 337.1 110.6)">78</text>
<text x="82.6" y="202.5">2</text>
<text x="154.6" y="199.1">60</text>
<text x="332.4" y="202.5">2</text>
<text x="400.8" y="199.3">56</text>
<text x="84.5" y="257">2</text>
<text x="153.8" y="263.6">56</text>
<text x="419.7" y="259.4">5</text>
<text x="401.5" y="266" transform="rotate(-90 401.5 266)">2</text>
<text x="368.8" y="285">24</text>
<text x="335.1" y="321.5" transform="rotate(-90 335.1 321.5)">2</text>
<text x="92.9" y="333.4" transform="rotate(-90 92.9 333.4)">60</text>
<text x="331.7" y="343.2">2</text>
<text x="404.8" y="346.5">60</text>
<text x="341.7" y="373.4" transform="rotate(-90 341.7 373.4)">20</text>
</g>
<g font-size="3.5">
<text x="224.1" y="186.2">LATERALI x 2</text>
<text x="295.8" y="186.2">FONDALE x 1</text>
<text x="415.6" y="303.5">MANIGLIE x 4</text>
<text x="222.6" y="391">BASE x 1</text>
<text x="276.5" y="391.1">ANTE PER CASSETTI x 4</text>
</g>
<g font-size="2.5">
<text x="50.6" y="9">1</text>
<text x="105.3" y="9">2</text>
<text x="155.3" y="9">3</text>
<text x="205.3" y="9">4</text>
<text x="255.3" y="9">5</text>
<text x="305.3" y="9">6</text>
<text x="355.3" y="9">7</text>
<text x="405.3" y="9">8</text>
<text x="455.3" y="9">9</text>
<text x="504.6" y="9">10</text>
<text x="554.6" y="9">11</text>
<text x="22.2" y="36.1">A</text>
<text x="582.1" y="36.1">A</text>
<text x="22.2" y="86.1">B</text>
<text x="582.1" y="86.1">B</text>
<text x="22.2" y="136.1">C</text>
<text x="582.1" y="136.1">C</text>
<text x="531.8" y="153.1">POLITECNICO DI MILANO</text>
<text x="531.9" y="159.1">C.L. DESIGN DEGLI INTERNI</text>
<text x="531.9" y="156.1">SCUOLA DEL DESIGN</text>
<text x="532" y="162.9">PROGETTO:</text>
<text x="22.2" y="186.1">D</text>
<text x="582.1" y="186.1">D</text>
<text x="532" y="213">CORSO:</text>
<text x="542.3" y="216.4">STRUMENTI E METODI</text>
<text x="546.1" y="219.4">DEL PROGETTO</text>
<text x="532" y="229.6">DOCENTE:</text>
<text x="22.2" y="236.1">E</text>
<text x="544.8" y="236.1">MARCO FERRARA</text>
<text x="582.1" y="236.1">E</text>
<text x="532" y="246.3">STUDENTI:</text>
<text x="540.2" y="252.7">ALICE EMMA VENDRAMIN</text>
<text x="532" y="262.9">OGGETTO:</text>
<text x="551.4" y="269.4">ABACO</text>
<text x="532" y="279.6">NOTE:</text>
<text x="22.3" y="286.1">F</text>
<text x="582.2" y="286.1">F</text>
<text x="532" y="296.3">NOME FILE:</text>
<text x="541.9" y="302.5">METOD 702.135.69 dwg</text>
<text x="531.9" y="313.6">VERS</text>
<text x="571.5" y="313.6">DATA</text>
<text x="22.1" y="336.1">G</text>
<text x="582" y="336.1">G</text>
<text x="532" y="358.6">A</text>
<text x="562.3" y="358.6">YYYY/MM/DD</text>
<text x="532" y="363.1">TAVOLA NO.:</text>
<text x="565.4" y="363.1">002 DI</text>
<text x="575.3" y="363.1">020</text>
<text x="22.2" y="386.1">H</text>
<text x="582.1" y="386.1">H</text>
<text x="532" y="405.6">DATA:</text>
<text x="542" y="405.5">2017/05/23</text>
<text x="556.9" y="405.6">SCALA:</text>
<text x="572.9" y="405.5">1:5</text>
<text x="19.5" y="410.4" transform="rotate(-90 19.5 410.4)">DIRECTORY: C:\USERS\ALICE\DESKTOP\QM-S_2-CUCINA\METOD 702.135.69.DWG | PLOTTED ON: 13/07/2017 15:14:50 | BY USER: ALICE</text>
<text x="48.8" y="413.6">1</text>
<text x="105.3" y="413.6">2</text>
<text x="155.3" y="413.6">3</text>
<text x="205.3" y="413.6">4</text>
<text x="255.3" y="413.6">5</text>
<text x="305.3" y="413.6">6</text>
<text x="355.3" y="413.6">7</text>
<text x="405.3" y="413.6">8</text>
<text x="455.3" y="413.6">9</text>
<text x="504.6" y="413.6">10</text>
<text x="531.5" y="412.7">0</text>
<text x="531.9" y="408.5">REV:</text>
<text x="541.5" y="412.7">50mm</text>
<text x="542" y="408.6">A</text>
<text x="556.5" y="412.7">125mm</text>
<text x="556.9" y="408.6">FORMATO:</text>
<text x="572.1" y="412.7">250mm</text>
<text x="573.4" y="408.6">A2</text>
</g>
</svg>
